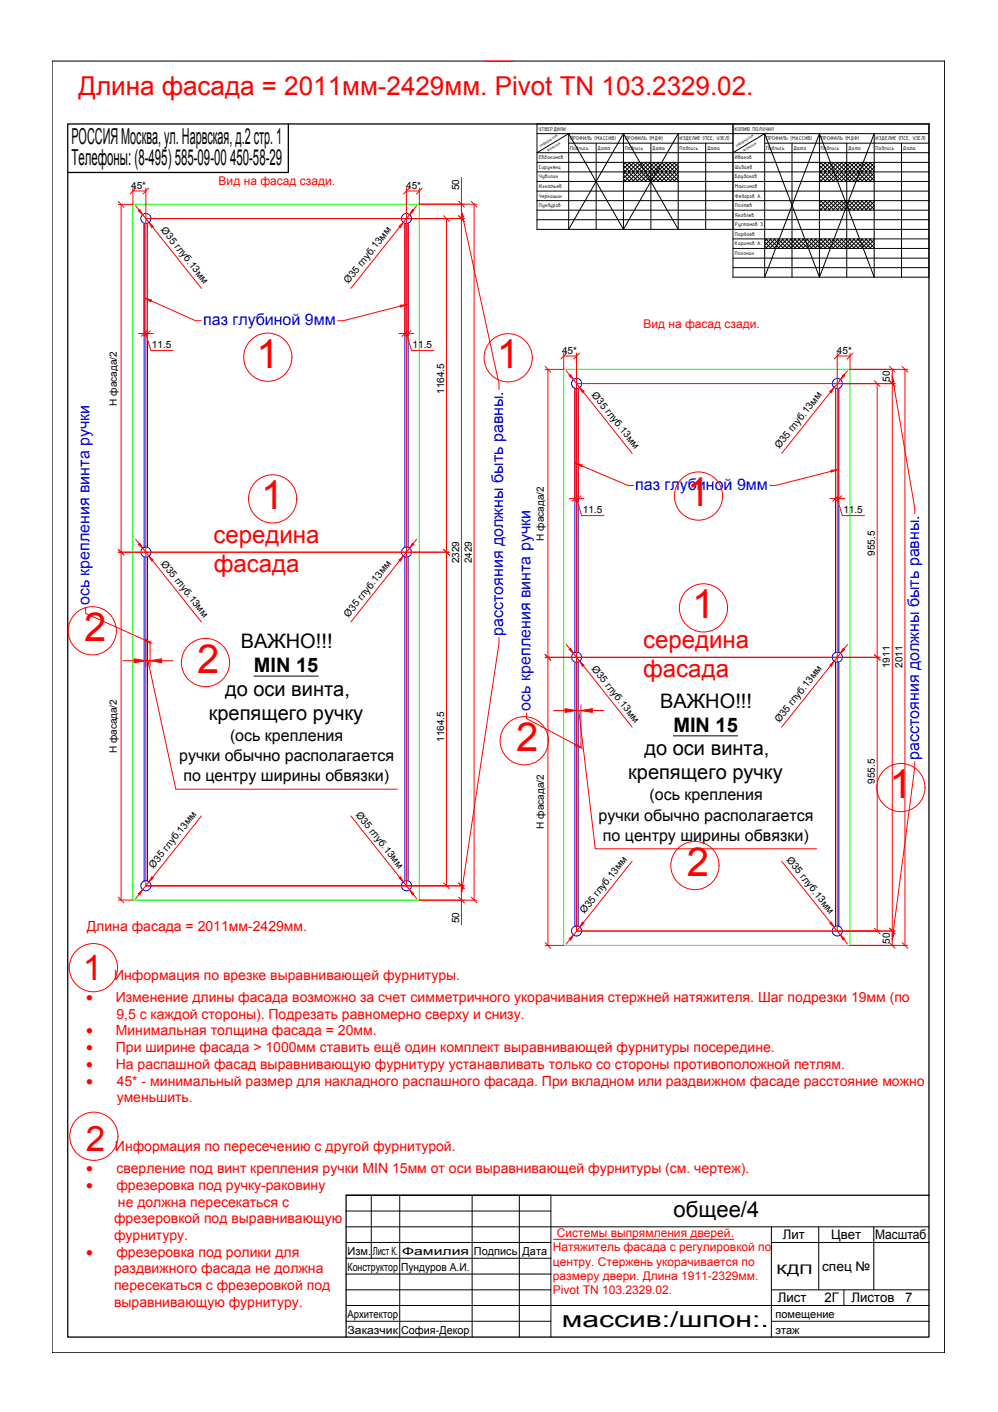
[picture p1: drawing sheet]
<svg xmlns="http://www.w3.org/2000/svg" width="297mm" height="420mm" viewBox="0 0 297 420" stroke-linecap="round" stroke-linejoin="round" font-family="sans-serif">
<path d="M20.2 36.9h256.3v361h-256.3zM85.8 36.9v14.4h-65.6M276.5 355.7h-173.5v42.2" fill="none" stroke="#000" stroke-width=".38"/>
<g fill="none" stroke="#000" stroke-width=".3">
<path d="M15.5 18.2h265.6v384.3h-265.6zM103 355.7h61v42.2M110.5 355.7v18.7M119 355.7v42.2M140.5 355.7v42.2M154.6 355.7v42.2M103 379.1h61M103 374.4h61M103 369.7h61M103 365.1h173.5M103 360.4h61M229.6 369.7h46.9"/>
<path d="M229.6 365.1v32.8M243.7 365.1v18.7M260.1 365.1v18.7M103 393.2h61M103 388.5h173.5M103 383.8h61M229.6 393.2h46.9M229.6 383.8h46.9M251.2 383.8v4.7"/>
</g>
<g fill="none" stroke="#f00" stroke-width=".3">
<path d="M144.1 18.2h8.5M39.6 56.8h3.8M39.6 56v4.8h-4.4M43.4 56v207.6h94.8M121 56v207.6M121 56.8h3.8M124.8 56v4.8h17.2M137.3 52.8v222.4M36 60.8v207M40.4 61.2l1 1.3M42.5 63.9l1.8 2.3M42.9 66.4v33.7"/>
<path d="M43.4 65h94.8M43.9 66.4v33.7M45.4 67.5l14.6 18.3M119 67.5l-14.6 18.3M120.5 66.4v33.7M121.5 66.4v33.7M121.9 63.9l-1.9 2.3M124 61.2l-1 1.3M132.9 65v198.6M137.7 64.6l10.8 49.6v1.7M141.1 60.8v207.1M41.2 99.2h1.7"/>
<path d="M42.9 99.2h1h-1M43.4 99.2l1.5 5.1h6.6M43.9 99.2h1.7M45 89.5l13.2 5.9h1.7M118.8 99.2h1.7M119.2 91.1l-17 4.3h-1.7M121 99.2l1.5 5.1h6.6M121.5 99.2h-1h1M121.5 99.2h1.7M163.1 109.9v171.4M167.8 105.9h3.8M167.8 105.1v4.8h-5.6"/>
<path d="M168.5 110.3l1.1 1.3M170.7 113l1.8 2.3M171.1 115.5v33.7M171.6 114.1h94.8M171.6 105.1v171.9h94.8M172.1 115.5v33.7M173.6 116.6l14.5 18.3M247.2 116.6l-14.6 18.3M248.7 115.5v33.7M249.2 105.1v171.9M249.2 105.9h3.8M249.7 115.5v33.7"/>
<path d="M250.1 113l-1.8 2.3M252.2 110.3l-1 1.3M253 105.1v4.8h17.2M261.1 114.1v162.9M265.6 109.9v171.4M265.9 113.7l6.4 37.5v1.7M269.3 109.9v171.4M173.2 138.6l13.7 5.9h1.7M169.4 148.4h1.7M171.1 148.4h1h-1M171.6 148.4l1.5 5h6.7M172.1 148.4h1.7"/>
<path d="M247 148.4h1.7M247.4 140.2l-16.6 4.3h-1.7M249.2 148.4l1.5 5h6.6M249.7 148.4h-1h1M249.7 148.4h1.7M35.2 164.3h98.5M40.4 160.5l1 1.3M42.5 163.1l1.8 2.4M45.4 166.8l14.6 18.3M119 166.8l-14.6 18.3M121.9 163.1l-1.9 2.4M124 160.5l-1 1.3"/>
<path d="M25.5 180.8v1.8l17.6 7.8M36.6 196.6h3.4M44 196.6l8.3 38.2h66M44.7 196.6h-1.3h1.3M44.7 191.1v7.2M48.1 196.6h3.4M148.5 189.7v1.7l-10.9 72.6M162.2 195.6h99.7M168.5 191.8l1.1 1.3M170.7 194.5l1.8 2.3M173.6 198.1l14.5 18.3M247.2 198.1l-14.6 18.3"/>
<path d="M250.1 194.5l-1.8 2.3M252.2 191.8l-1 1.3M156.7 212.1v1.7l14.7 7.8M164.8 211.4h3.4M172.3 211.4l4.9 41.2h65.9M172.9 211.4h-1.3h1.3M172.9 209.7v12.7M176.3 211.4h3.4M272.3 226.7v1.7l-6.5 49.5M60 242.8l-14.6 18.3M104.4 242.8l14.6 18.3M188.1 256.3l-14.5 18.2"/>
<path d="M232.6 256.3l14.6 18.2M35.2 267.8h4.4M41.4 266.1l-1 1.3M44.3 262.4l-1.8 2.3M120 262.4l1.9 2.3M123 266.1l1 1.3M124.8 267.9h17.2M169.6 279.5l-1.1 1.4M172.5 275.9l-1.8 2.3M248.3 275.9l1.8 2.3M251.2 279.5l1 1.4M162.2 281.3h5.6"/>
<path d="M253 281.3h17.2M164.8 368.8h53.7"/>
<circle cx="79.7" cy="106.3" r="7.2"/>
<circle cx="151.2" cy="106.5" r="7.2"/>
<circle cx="81.1" cy="148.5" r="7.2"/>
<circle cx="207.9" cy="147.6" r="7.2"/>
<circle cx="27.5" cy="187.7" r="7.2"/>
<circle cx="61.2" cy="197.1" r="7.2"/>
<circle cx="209.4" cy="180.9" r="7.2"/>
<circle cx="156" cy="220.4" r="7.2"/>
<circle cx="268.1" cy="234.3" r="7.2"/>
<circle cx="206.8" cy="257.5" r="7.2"/>
<circle cx="27.8" cy="287.9" r="7.2"/>
<circle cx="27.9" cy="338.1" r="7.2"/>
</g>
<path d="M39.6 60.8h85.2v207.1h-85.2zM167.8 109.9h85.2v171.4h-85.2z" fill="none" stroke="#0f0" stroke-width=".3"/>
<g fill="none" stroke="#00f" stroke-width=".3">
<path d="M42.9 66.4v96.5M43.9 66.4v96.5M120.5 66.4v96.5M121.5 66.4v96.5M171.1 115.5v78.7M172.1 115.5v78.7M248.7 115.5v78.7M249.7 115.5v78.7M42.9 165.7v96.5M43.9 165.7v96.5M120.5 165.7v96.5M121.5 165.7v96.5"/>
<path d="M171.1 197v78.6M172.1 197v78.6M248.7 197v78.6M249.7 197v78.6"/>
<circle cx="43.4" cy="65" r="1.5"/>
<circle cx="121" cy="65" r="1.5"/>
<circle cx="171.6" cy="114.1" r="1.5"/>
<circle cx="249.2" cy="114.1" r="1.5"/>
<circle cx="43.4" cy="164.3" r="1.5"/>
<circle cx="121" cy="164.3" r="1.5"/>
<circle cx="171.6" cy="195.6" r="1.5"/>
<circle cx="249.2" cy="195.6" r="1.5"/>
<circle cx="43.4" cy="263.6" r="1.5"/>
<circle cx="121" cy="263.6" r="1.5"/>
<circle cx="171.6" cy="277" r="1.5"/>
<circle cx="249.2" cy="277" r="1.5"/>
</g>
<g fill="#f00" stroke="#f00" stroke-width=".3">
<path d="M247.3 139.9l1.8-.1-1.6 .7z"/>
<path d="M171.6 137.9l1.7 .5-.2 .5z"/>
<path d="M41.2 62.7l.4-.3 .9 1.5z"/>
<path d="M44.3 66.2l1.3 1.2-.4 .3z"/>
<path d="M41.2 162l.4-.4 .9 1.5z"/>
<path d="M44.3 165.5l1.3 1.1-.4 .4z"/>
<path d="M122.7 62.4l.5 .3-1.3 1.2z"/>
<path d="M118.8 67.4l1.2-1.2-.8 1.5z"/>
<path d="M122.7 161.6l.5 .4-1.3 1.1z"/>
<path d="M118.8 166.6l1.2-1.1-.8 1.5z"/>
<path d="M251 192.9l.4 .4-1.3 1.2z"/>
<path d="M247 197.9l1.3-1.1-.9 1.5z"/>
<path d="M251 111.5l.4 .3-1.3 1.2z"/>
<path d="M247 116.5l1.3-1.2-.9 1.5z"/>
<path d="M169.4 193.3l.5-.4 .8 1.6z"/>
<path d="M172.5 196.8l1.3 1.1-.4 .4z"/>
<path d="M169.4 111.8l.5-.3 .8 1.5z"/>
<path d="M172.5 115.3l1.3 1.2-.4 .3z"/>
<path d="M41.2 265.9l1.3-1.2-.9 1.5z"/>
<path d="M45.2 260.9l.4 .4-1.3 1.1z"/>
<path d="M121.9 264.7l1.3 1.2-.5 .3z"/>
<path d="M118.8 261.3l.4-.4 .8 1.5z"/>
<path d="M250.1 278.2l1.3 1.2-.4 .3z"/>
<path d="M247 274.7l.4-.3 .9 1.5z"/>
<path d="M169.4 279.4l1.3-1.2-.8 1.5z"/>
<path d="M173.4 274.4l.4 .3-1.3 1.2z"/>
<path d="M119.1 90.8l1.7-.1-1.5 .7z"/>
<path d="M43.4 88.8l1.7 .5-.3 .5z"/>
<path d="M137.3 62.9l.7 1.6-.6 .2z"/>
<path d="M137.3 264h.6l-.6 1.7z"/>
<path d="M265.6 112l.5 1.6-.5 .2z"/>
<path d="M265.5 277.8l.6 .1-.5 1.6z"/>
<path d="M44.7 196.6l3.4-.5v1.1z"/>
<path d="M40 196.1l3.4 .5-3.4 .6z"/>
<path d="M172.9 211.4l3.4-.5v1.1z"/>
<path d="M168.2 210.9l3.4 .5-3.4 .6z"/>
<path d="M43.2 190.2l1.5 .9-1.7-.4z"/>
<path d="M171.5 221.4l1.4 1-1.6-.5z"/>
</g>
<!-- layer: 0 -->
<g fill="none" stroke="#f00" stroke-width=".3">
<path d="M35.2 60l1.7 1.7M40.4 56l-1.7 1.7M44.3 56l-1.7 1.7M121.8 56l-1.7 1.7M125.7 56l-1.7 1.7M136.5 59.9l1.7 1.8M140.3 59.9l1.7 1.8M132 64.2l1.7 1.7M136.5 64.2l1.7 1.7M43.7 98.4l-1.6 1.7M44.8 98.4l-1.8 1.7M121.3 98.4l-1.7 1.7"/>
<path d="M122.3 98.4l-1.7 1.7M162.2 109l1.7 1.8M168.6 105.1l-1.7 1.7M172.5 105.1l-1.8 1.7M250 105.1l-1.7 1.7M253.9 105.1l-1.7 1.7M260.2 113.3l1.7 1.7M264.7 113.3l1.7 1.7M264.7 109l1.7 1.8M268.5 109l1.7 1.8M172 147.5l-1.7 1.7M172.9 147.5l-1.6 1.7"/>
<path d="M249.5 147.5l-1.7 1.7M250.5 147.5l-1.7 1.7M35.2 163.5l1.7 1.7M132 163.5l1.7 1.7M162.2 194.7l1.7 1.7M260.2 194.7l1.7 1.7M35.2 266.9l1.7 1.8M132 262.7l1.7 1.7M136.5 262.7l1.7 1.7M136.5 267l1.7 1.7M140.3 267l1.7 1.7M260.2 276.2l1.7 1.7"/>
<path d="M264.7 276.2l1.7 1.7M162.2 280.5l1.7 1.7M264.7 280.5l1.7 1.7M268.5 280.5l1.7 1.7"/>
</g>
<g fill="none" stroke="#000" stroke-width=".3">
<path d="M159.8 39.8h116.7M169.3 39.8l16.3 28.5 16.3-28.5v28.5l-16.3-28.5M169.3 39.8l-9.5 5.6h116.7M169.3 39.8v28.5l16.3-28.5M185.6 39.8v28.5M218.2 36.9v45.6h58.3v-45.6h-116.7v31.4h116.7M227.6 39.8v42.7l16.3-42.7 16.3 42.7v-42.7l-16.3 42.7M227.6 39.8l-9.4 5.6M227.6 39.8l16.3 42.7M243.9 39.8v42.7M159.8 48.3h116.7M159.8 51.2h116.7"/>
<path d="M159.8 54h116.7M159.8 56.9h116.7M159.8 59.7h116.7M169.3 42.6h48.9M177.4 42.6v25.7M185.6 50.4l.7 .8-.7 .6M185.6 49.2l1.9 2M185.6 53.3l.7 .7M185.6 52l1.9 2M185.9 48.3l2.8 2.9-2.8 2.8M186.3 48.3l-.7 .7M187.1 48.3l2.9 2.9"/>
<path d="M187.5 48.3l-1.9 1.9M187.5 51.2l-1.9 1.9M188.3 48.3l2.8 2.9-2.8 2.8M188.3 51.2l2.8 2.8M188.7 48.3l-2.8 2.9 2.8 2.8M189.5 48.3l2.9 2.9-2.9 2.8M189.9 48.3l-2.8 2.9 2.9 2.8M189.9 51.2l-2.8 2.8M190.8 48.3l2.8 2.9M190.8 51.2l2.8 2.8M191.1 48.3l-2.8 2.9M192 48.3l2.8 2.9-2.8 2.8"/>
<path d="M192.4 48.3l-2.9 2.9 2.9 2.8M193.2 48.3l2.9 2.9M193.6 48.3l-2.9 2.9M193.6 51.2l-2.9 2.8M193.7 42.6v25.7M194.4 48.3l2.8 2.9-2.8 2.8M194.8 48.3l-2.8 2.9 2.8 2.8M195.6 48.3l2.9 2.9-2.9 2.8M196 48.3l-2.8 2.9 2.9 2.8M196 51.2l-2.8 2.8M196.9 48.3l2.8 2.9M196.9 51.2l2.8 2.8"/>
<path d="M197.2 48.3l-2.8 2.9 2.8 2.8M198.1 48.3l2.8 2.9-2.9 2.8M198.5 48.3l-2.9 2.9 2.9 2.8M199.3 48.3l2.6 2.6M199.7 48.3l-2.9 2.9M199.7 51.2l-2.9 2.8M200.5 48.3l1.4 1.4M200.9 48.3l-2.9 2.9 2.9 2.8M201.7 48.3l.2 .1M201.9 48.6l-2.6 2.6 2.6 2.5M201.9 49.8l-1.4 1.4 1.4 1.3M201.9 51l-.2 .2 .2 .1"/>
<path d="M201.9 51.4l-2.6 2.6M201.9 52.6l-1.4 1.4M201.9 53.9l-.2 .1M210 42.6v25.7M227.6 42.6h48.9M235.7 42.6v39.9M243.9 50.4l.7 .8-.7 .6M243.9 49.2l1.9 2M243.9 53.3l.7 .7M243.9 52l1.9 2M244.2 48.3l2.8 2.9-2.8 2.8M244.2 51.2l2.8 2.8"/>
<path d="M244.2 59.7l2.8 2.8M244.6 48.3l-.7 .7M244.6 59.7l-.7 .7M245.4 48.3l2.9 2.9-2.9 2.8M245.4 59.7l2.9 2.8M245.8 48.3l-1.9 1.9M245.8 51.2l-1.9 1.9M245.8 59.7l-1.9 1.9M246.6 48.3l2.9 2.9M246.6 51.2l2.9 2.8M246.6 59.7l2.9 2.8M247 48.3l-2.8 2.9"/>
<path d="M247 59.7l-2.8 2.8M247.8 48.3l2.9 2.9-2.9 2.8M247.8 59.7l2.9 2.8M248.3 48.3l-2.9 2.9 2.9 2.8M248.3 59.7l-2.9 2.8M249.1 48.3l2.8 2.9M249.1 59.7l2.8 2.8M249.4 51.2l-2.8 2.8M249.4 48.3l-2.8 2.9M249.4 59.7l-2.8 2.8M250.3 48.3l2.8 2.9-2.8 2.8M250.3 59.7l2.8 2.8"/>
<path d="M250.7 48.3l-2.9 2.9 2.9 2.8M250.7 59.7l-2.9 2.8M251.5 48.3l2.9 2.9-2.9 2.8M251.5 59.7l2.9 2.8M251.9 48.3l-2.8 2.9 2.8 2.8M251.9 51.2l-2.8 2.8M251.9 59.7l-2.8 2.8M252 42.6v39.9M252.7 48.3l2.9 2.9M252.7 51.2l2.9 2.8M252.7 59.7l2.9 2.8M253.1 59.7l-2.8 2.8"/>
<path d="M253.1 48.3l-2.8 2.9 2.8 2.8M254 48.3l2.8 2.9-2.9 2.8M254 59.7l2.8 2.8M254.4 48.3l-2.9 2.9 2.9 2.8M254.4 59.7l-2.9 2.8M255.2 48.3l2.8 2.9M255.2 59.7l2.8 2.8M255.5 51.2l-2.8 2.8M255.5 48.3l-2.8 2.9M255.5 59.7l-2.8 2.8M256.4 48.3l2.8 2.9-2.8 2.8M256.4 59.7l2.8 2.8"/>
<path d="M256.8 48.3l-2.9 2.9 2.9 2.8M256.8 59.7l-2.9 2.8M257.6 48.3l2.6 2.6M257.6 59.7l2.6 2.6M258 48.3l-2.8 2.9 2.8 2.8M258 51.2l-2.8 2.8M258 59.7l-2.8 2.8M258.8 48.3l1.4 1.4M258.8 59.7l1.4 1.4M258.8 51.2l1.4 1.3M259.2 48.3l-2.8 2.9 2.8 2.8M259.2 59.7l-2.8 2.8"/>
<path d="M260.1 48.3l.1 .1M260.1 59.7l.1 .1M260.2 48.6l-2.6 2.6 2.6 2.5M260.2 49.8l-1.4 1.4M260.2 51l-.2 .2 .2 .1M260.2 51.4l-2.6 2.6M260.2 52.6l-1.4 1.4M260.2 53.9l-.2 .1M260.2 60l-2.6 2.5M268.3 42.6v39.9M159.8 62.5h116.7M159.8 65.4h116.7"/>
<path d="M218.2 71.1h58.3M218.2 73.9h58.3M218.2 76.8h58.3M218.2 79.6h58.3M227.6 73.2l.7 .7M227.6 72l1.9 1.9M227.9 71.1l2.8 2.8M228.3 71.1l-.7 .7M229.1 71.1l2.9 2.8M229.5 71.1l-1.9 1.9M230.3 71.1l2.9 2.8M230.7 71.1l-2.8 2.8"/>
<path d="M231.5 71.1l2.9 2.8M232 71.1l-2.9 2.8M232.8 71.1l2.8 2.8M233.1 71.1l-2.8 2.8M234 71.1l2.8 2.8M234.4 71.1l-2.9 2.8M235.2 71.1l2.9 2.8M235.6 71.1l-2.8 2.8M236.4 71.1l2.9 2.8M236.8 71.1l-2.8 2.8M237.7 71.1l2.8 2.8M238.1 71.1l-2.9 2.8"/>
<path d="M238.9 71.1l2.8 2.8M239.2 71.1l-2.8 2.8M240.1 71.1l2.8 2.8M240.5 71.1l-2.9 2.8M241.3 71.1l2.6 2.6M241.7 71.1l-2.8 2.8M242.5 71.1l1.4 1.3M242.9 71.1l-2.8 2.8M243.8 71.1l.1 .1M243.9 71.3l-2.6 2.6M243.9 72.6l-1.4 1.3M243.9 73.8l-.2 .1"/>
<path d="M243.9 73.2l.7 .7M243.9 72l1.9 1.9M243.9 61.8l.7 .7M243.9 60.6l1.9 1.9M244.2 71.1l2.8 2.8M244.6 71.1l-.7 .7M245.4 71.1l2.9 2.8M245.8 71.1l-1.9 1.9M246.6 71.1l2.9 2.8M247 71.1l-2.8 2.8M247.8 71.1l2.9 2.8M248.3 71.1l-2.9 2.8"/>
<path d="M249.1 71.1l2.8 2.8M249.4 71.1l-2.8 2.8M250.3 71.1l2.8 2.8M250.7 71.1l-2.9 2.8M251.5 71.1l2.9 2.8M251.9 71.1l-2.8 2.8M252.7 71.1l2.9 2.8M253.1 71.1l-2.8 2.8M254 71.1l2.8 2.8M254.4 71.1l-2.9 2.8M255.2 71.1l2.8 2.8M255.5 71.1l-2.8 2.8"/>
<path d="M256.4 71.1l2.8 2.8M256.8 71.1l-2.9 2.8M257.6 71.1l2.6 2.6M258 71.1l-2.8 2.8M258.8 71.1l1.4 1.3M259.2 71.1l-2.8 2.8M260.1 71.1l.1 .1M260.2 71.3l-2.6 2.6M260.2 72.6l-1.4 1.3M260.2 73.8l-.2 .1M260.2 61.2l-1.4 1.3M260.2 62.4l-.2 .1"/>
</g>
<g fill="none" stroke="#f0f" stroke-width=".3">
<circle cx="44.7" cy="191.1" r=".19"/>
<circle cx="172.9" cy="222.4" r=".19"/>
</g>
<g fill="none" stroke="#ff7fff" stroke-width=".3">
<circle cx="44.7" cy="191.1" r=".49"/>
<circle cx="172.9" cy="222.4" r=".49"/>
</g>
<path d="M75.6 201.2h19.2M200.4 219h19.2" fill="none" stroke="#000" stroke-width=".3"/>
<g font-size="11.9" fill="#f00">
<text x="76.3" y="109.4">1</text>
<text x="147.9" y="109.5">1</text>
<text x="77.8" y="151.5">1</text>
<text x="204.5" y="150.7">1</text>
<text x="206" y="184">1</text>
<text x="25" y="190.8">2</text>
<text x="58.7" y="200.2">2</text>
<text x="153.6" y="223.5">2</text>
<text x="264.8" y="237.4">1</text>
<text x="204.4" y="260.6">2</text>
</g>
<g font-size="10.4" fill="#f00">
<text x="24.7" y="291.6">1</text>
<text x="25.5" y="342.6">2</text>
</g>
<text font-size="7.7" fill="#f00" x="23.3" y="28.3">Длина фасада = 2011мм-2429мм. Pivot TN 103.2329.02.</text>
<g font-size="7.1" fill="#f00">
<text x="63.6" y="161.5">середина</text>
<text x="63.6" y="170.1">фасада</text>
<text x="191.4" y="192.9">середина</text>
<text x="191.4" y="201.4">фасада</text>
</g>
<g font-size="6.5">
<text x="21.3" y="42.7">РОССИЯ Москва, ул. Нарвская, д.2 стр. 1</text>
<text x="21.3" y="49.2">Телефоны: (8-495) 585-09-00 450-58-29</text>
<text x="200.5" y="362.1">общее/4</text>
<text x="167.2" y="395">массив:/шпон:.</text>
</g>
<g font-size="6">
<text x="71.6" y="192.8">ВАЖНО!!!</text>
<text x="75.6" y="199.9">MIN 15</text>
<text x="67" y="207">до оси винта,</text>
<text x="62.1" y="214.1">крепящего ручку</text>
<text x="196.5" y="210.5">ВАЖНО!!!</text>
<text x="200.4" y="217.7">MIN 15</text>
<text x="191.8" y="224.8">до оси винта,</text>
<text x="187" y="231.9">крепящего ручку</text>
</g>
<g font-size="4.8" fill="#00f">
<text x="60.5" y="96.7">паз глубиной 9мм</text>
<text x="189.1" y="145.7">паз глубиной 9мм</text>
<text x="26.7" y="180.1" transform="rotate(-90 26.7 180.1)">ось крепления винта ручки</text>
<text x="149.8" y="189.2" transform="rotate(-90 149.8 189.2)">расстояния должны быть равны.</text>
<text x="157.9" y="211.4" transform="rotate(-90 157.9 211.4)">ось крепления винта ручки</text>
<text x="273.5" y="226.1" transform="rotate(-90 273.5 226.1)">расстояния должны быть равны.</text>
</g>
<g font-size="4.8">
<text x="68.5" y="220.4">(ось крепления</text>
<text x="53.3" y="226.5">ручки обычно располагается</text>
<text x="54.6" y="232.5">по центру ширины обвязки)</text>
<text x="193.3" y="238.2">(ось крепления</text>
<text x="178.2" y="244.2">ручки обычно располагается</text>
<text x="179.4" y="250.3">по центру ширины обвязки)</text>
</g>
<g font-size="4.4" fill="#f00">
<text x="25.6" y="298.1">·</text>
<text x="25.6" y="308.1">·</text>
<text x="25.6" y="313.1">·</text>
<text x="25.6" y="318.1">·</text>
<text x="25.6" y="323.1">·</text>
<text x="25.6" y="349.1">·</text>
<text x="25.6" y="354.1">·</text>
<text x="25.6" y="374">·</text>
</g>
<g font-size="4.2" fill="#f00">
<text x="25.8" y="277.1">Длина фасада = 2011мм-2429мм.</text>
<text x="34" y="291.6">Информация по врезке выравнивающей фурнитуры.</text>
<text x="34.5" y="298.1">Изменение длины фасада возможно за счет симметричного укорачивания стержней натяжителя. Шаг подрезки 19мм (по</text>
<text x="34.6" y="303.1">9,5 с каждой стороны). Подрезать равномерно сверху и снизу.</text>
<text x="34.5" y="308.1">Минимальная толщина фасада = 20мм.</text>
<text x="34.5" y="313.1">При ширине фасада &gt; 1000мм ставить ещё один комплект выравнивающей фурнитуры посередине.</text>
<text x="34.5" y="318.1">На распашной фасад выравнивающую фурнитуру устанавливать только со стороны противоположной петлям.</text>
<text x="34.7" y="323.1">45* - минимальный размер для накладного распашного фасада. При вкладном или раздвижном фасаде расстояние можно</text>
<text x="34.7" y="328">уменьшить.</text>
<text x="34.2" y="342.6">Информация по пересечению с другой фурнитурой.</text>
<text x="34.6" y="349.1">сверление под винт крепления ручки MIN 15мм от оси выравнивающей фурнитуры (см. чертеж).</text>
<text x="34.6" y="354.1">фрезеровка под ручку-раковину</text>
<text x="35.1" y="359">не должна пересекаться с</text>
<text x="33.9" y="364">фрезеровкой под выравнивающую</text>
<text x="33.9" y="369">фурнитуру.</text>
<text x="34.6" y="374">фрезеровка под ролики для</text>
<text x="33.9" y="378.9">раздвижного фасада не должна</text>
<text x="33.9" y="383.9">пересекаться с фрезеровкой под</text>
<text x="33.9" y="388.9">выравнивающую фурнитуру.</text>
</g>
<g font-size="3.9">
<text x="233" y="368.6">Лит</text>
<text x="247.4" y="368.6">Цвет</text>
<text x="260.4" y="368.6">Масштаб</text>
<text x="231.1" y="379.2">КДП</text>
<text x="244.7" y="378.1">спец №</text>
<text x="231.5" y="387.5">Лист</text>
<text x="245.4" y="387.5">2Г</text>
<text x="253.5" y="387.5">Листов</text>
<text x="269.4" y="387.5">7</text>
</g>
<g font-size="3.6" fill="#f00">
<text x="65.1" y="55">Вид на фасад сзади.</text>
<text x="191.5" y="97.5">Вид на фасад сзади.</text>
<text x="165.8" y="368">Системы выпрямления дверей.</text>
<text x="164.5" y="372.3">Натяжитель фасада с регулировкой по</text>
<text x="164.6" y="376.6">центру. Стержень укорачивается по</text>
<text x="164.6" y="380.9">размеру двери. Длина 1911-2329мм.</text>
<text x="164.5" y="385.2">Pivot TN 103.2329.02.</text>
</g>
<g font-size="3.3">
<text x="103.4" y="373.5">Изм.</text>
<text x="110.9" y="373.5">Лист К.</text>
<text x="119.7" y="373.5">Фамилия</text>
<text x="141.1" y="373.5">Подпись</text>
<text x="155.5" y="373.5">Дата</text>
<text x="103.4" y="378.2">Конструктор</text>
<text x="119.4" y="378.2">Пундуров А.И.</text>
<text x="103.4" y="392.2">Архитектор</text>
<text x="230.8" y="392.2">помещение</text>
<text x="103.4" y="396.9">Заказчик</text>
<text x="119.4" y="396.9">София-Декор</text>
<text x="230.8" y="396.9">этаж</text>
</g>
<g font-size="3">
<text x="39" y="56.1">45*</text>
<text x="120.9" y="56.1">45*</text>
<text x="136.7" y="56.6" transform="rotate(-90 136.7 56.6)">50</text>
<text x="47.8" y="68.5" transform="rotate(52 47.8 68.5)">Ø35</text>
<text x="114.1" y="71.6" transform="rotate(-51 114.1 71.6)">мм</text>
<text x="51.8" y="73.5" transform="rotate(51 51.8 73.5)">глуб</text>
<text x="111.5" y="74.9" transform="rotate(-52 111.5 74.9)">.13</text>
<text x="55.6" y="78.2" transform="rotate(52 55.6 78.2)">.13</text>
<text x="58.1" y="81.5" transform="rotate(51 58.1 81.5)">мм</text>
<text x="103.7" y="84.6" transform="rotate(-51 103.7 84.6)">Ø35 глуб</text>
<text x="45.2" y="103.6">11.5</text>
<text x="122.8" y="103.6">11.5</text>
<text x="167.3" y="105.3">45*</text>
<text x="249.1" y="105.3">45*</text>
<text x="264.9" y="113.7" transform="rotate(-90 264.9 113.7)">50</text>
<text x="132.2" y="117.2" transform="rotate(-90 132.2 117.2)">1164.5</text>
<text x="176" y="117.6" transform="rotate(52 176 117.6)">Ø35 глуб</text>
<text x="34.8" y="120.7" transform="rotate(-90 34.8 120.7)">H фасада/2</text>
<text x="242.3" y="120.7" transform="rotate(-52 242.3 120.7)">мм</text>
<text x="183.8" y="127.4" transform="rotate(51 183.8 127.4)">.13</text>
<text x="186.4" y="130.6" transform="rotate(52 186.4 130.6)">мм</text>
<text x="232" y="133.7" transform="rotate(-51 232 133.7)">Ø35 глуб.13</text>
<text x="173.5" y="152.8">11.5</text>
<text x="251" y="152.8">11.5</text>
<text x="161.9" y="160.8" transform="rotate(-90 161.9 160.8)">H фасада/2</text>
<text x="47.8" y="167.7" transform="rotate(51 47.8 167.7)">Ø35</text>
<text x="136.7" y="167.6" transform="rotate(-90 136.7 167.6)">2329</text>
<text x="140.4" y="167.6" transform="rotate(-90 140.4 167.6)">2429</text>
<text x="260.4" y="165.4" transform="rotate(-90 260.4 165.4)">955.5</text>
<text x="51.8" y="172.8" transform="rotate(52 51.8 172.8)">глуб.13</text>
<text x="114.1" y="170.9" transform="rotate(-51 114.1 170.9)">мм</text>
<text x="111.5" y="174.1" transform="rotate(-52 111.5 174.1)">.13</text>
<text x="58.1" y="180.7" transform="rotate(51 58.1 180.7)">мм</text>
<text x="103.7" y="183.9" transform="rotate(-51 103.7 183.9)">Ø35 глуб</text>
<text x="176" y="199" transform="rotate(52 176 199)">Ø35 глуб</text>
<text x="242.3" y="202.2" transform="rotate(-52 242.3 202.2)">мм</text>
<text x="264.9" y="198.8" transform="rotate(-90 264.9 198.8)">1911</text>
<text x="268.7" y="198.7" transform="rotate(-90 268.7 198.7)">2011</text>
<text x="183.8" y="208.8" transform="rotate(51 183.8 208.8)">.13</text>
<text x="186.4" y="212" transform="rotate(52 186.4 212)">мм</text>
<text x="232" y="215.2" transform="rotate(-51 232 215.2)">Ø35 глуб.13</text>
<text x="132.2" y="220.7" transform="rotate(-90 132.2 220.7)">1164.5</text>
<text x="34.8" y="224.1" transform="rotate(-90 34.8 224.1)">H фасада/2</text>
<text x="260.4" y="233.2" transform="rotate(-90 260.4 233.2)">955.5</text>
<text x="56.1" y="245.5" transform="rotate(-52 56.1 245.5)">мм</text>
<text x="105.8" y="242.4" transform="rotate(51 105.8 242.4)">Ø35 глуб</text>
<text x="53.5" y="248.8" transform="rotate(-51 53.5 248.8)">.13</text>
<text x="161.9" y="246.6" transform="rotate(-90 161.9 246.6)">H фасада/2</text>
<text x="49.8" y="253.5" transform="rotate(-52 49.8 253.5)">глуб</text>
<text x="113.6" y="252.2" transform="rotate(52 113.6 252.2)">.13</text>
<text x="116.1" y="255.4" transform="rotate(51 116.1 255.4)">мм</text>
<text x="234" y="255.9" transform="rotate(51 234 255.9)">Ø35</text>
<text x="45.7" y="258.5" transform="rotate(-51 45.7 258.5)">Ø35</text>
<text x="184.3" y="259" transform="rotate(-51 184.3 259)">мм</text>
<text x="238" y="260.9" transform="rotate(52 238 260.9)">глуб</text>
<text x="178" y="267" transform="rotate(-52 178 267)">глуб.13</text>
<text x="241.7" y="265.6" transform="rotate(51 241.7 265.6)">.13</text>
<text x="244.3" y="268.9" transform="rotate(52 244.3 268.9)">мм</text>
<text x="136.7" y="274.7" transform="rotate(-90 136.7 274.7)">50</text>
<text x="174" y="272" transform="rotate(-51 174 272)">Ø35</text>
<text x="264.9" y="280.8" transform="rotate(-90 264.9 280.8)">50</text>
</g>
<g font-size="1.8">
<text x="160.2" y="38.9">УТВЕРДИЛИ</text>
<text x="169.7" y="41.7">ПРОФИЛЬ (МАССИВ)</text>
<text x="186" y="41.7">ПРОФИЛЬ (МДФ)</text>
<text x="202.3" y="41.7">ИЗДЕЛИЕ (ПСЕ, УЗЕЛ)</text>
<text x="218.6" y="38.9">КОПИЮ ПОЛУЧИЛ</text>
<text x="228" y="41.7">ПРОФИЛЬ (МАССИВ)</text>
<text x="244.3" y="41.7">ПРОФИЛЬ (МДФ)</text>
<text x="260.6" y="41.7">ИЗДЕЛИЕ (ПСЕ, УЗЕЛ)</text>
<text x="160.4" y="47.4">Евдокимов</text>
<text x="169.7" y="44.5">Подпись</text>
<text x="177.9" y="44.5">Дата</text>
<text x="186" y="44.5">Подпись</text>
<text x="194.2" y="44.5">Дата</text>
<text x="202.3" y="44.5">Подпись</text>
<text x="210.5" y="44.5">Дата</text>
<text x="218.8" y="47.4">Иванов</text>
<text x="228" y="44.5">Подпись</text>
<text x="236.1" y="44.5">Дата</text>
<text x="244.3" y="44.5">Подпись</text>
<text x="252.4" y="44.5">Дата</text>
<text x="260.6" y="44.5">Подпись</text>
<text x="268.7" y="44.5">Дата</text>
<text x="160.4" y="50.3">Сирунянц</text>
<text x="160.4" y="53.1">Чувилин</text>
<text x="218.8" y="50.3">Шибаев</text>
<text x="218.8" y="53.1">Бруданов</text>
<text x="160.4" y="55.9">Игнатьев</text>
<text x="160.4" y="58.8">Черкашин</text>
<text x="218.8" y="55.9">Максимов</text>
<text x="218.8" y="58.8">Федоров А.</text>
<text x="160.4" y="61.7">Пундуров</text>
<text x="218.8" y="61.7">Полтев</text>
<text x="218.8" y="64.5">Яковлев</text>
<text x="218.8" y="67.4">Рустамов З.</text>
<text x="218.8" y="70.2">Пардаев</text>
<text x="218.8" y="75.9">Погонин</text>
<text x="218.8" y="73">Каримов А.</text>
</g>
<g font-size="1.3">
<text x="160.9" y="43.8" transform="rotate(-33 160.9 43.8)">информация</text>
<text x="163.2" y="45.1" transform="rotate(-32 163.2 45.1)">Фамилия</text>
<text x="219.2" y="43.8" transform="rotate(-33 219.2 43.8)">информация</text>
<text x="221.5" y="45.1" transform="rotate(-32 221.5 45.1)">Фамилия</text>
</g>
</svg>
